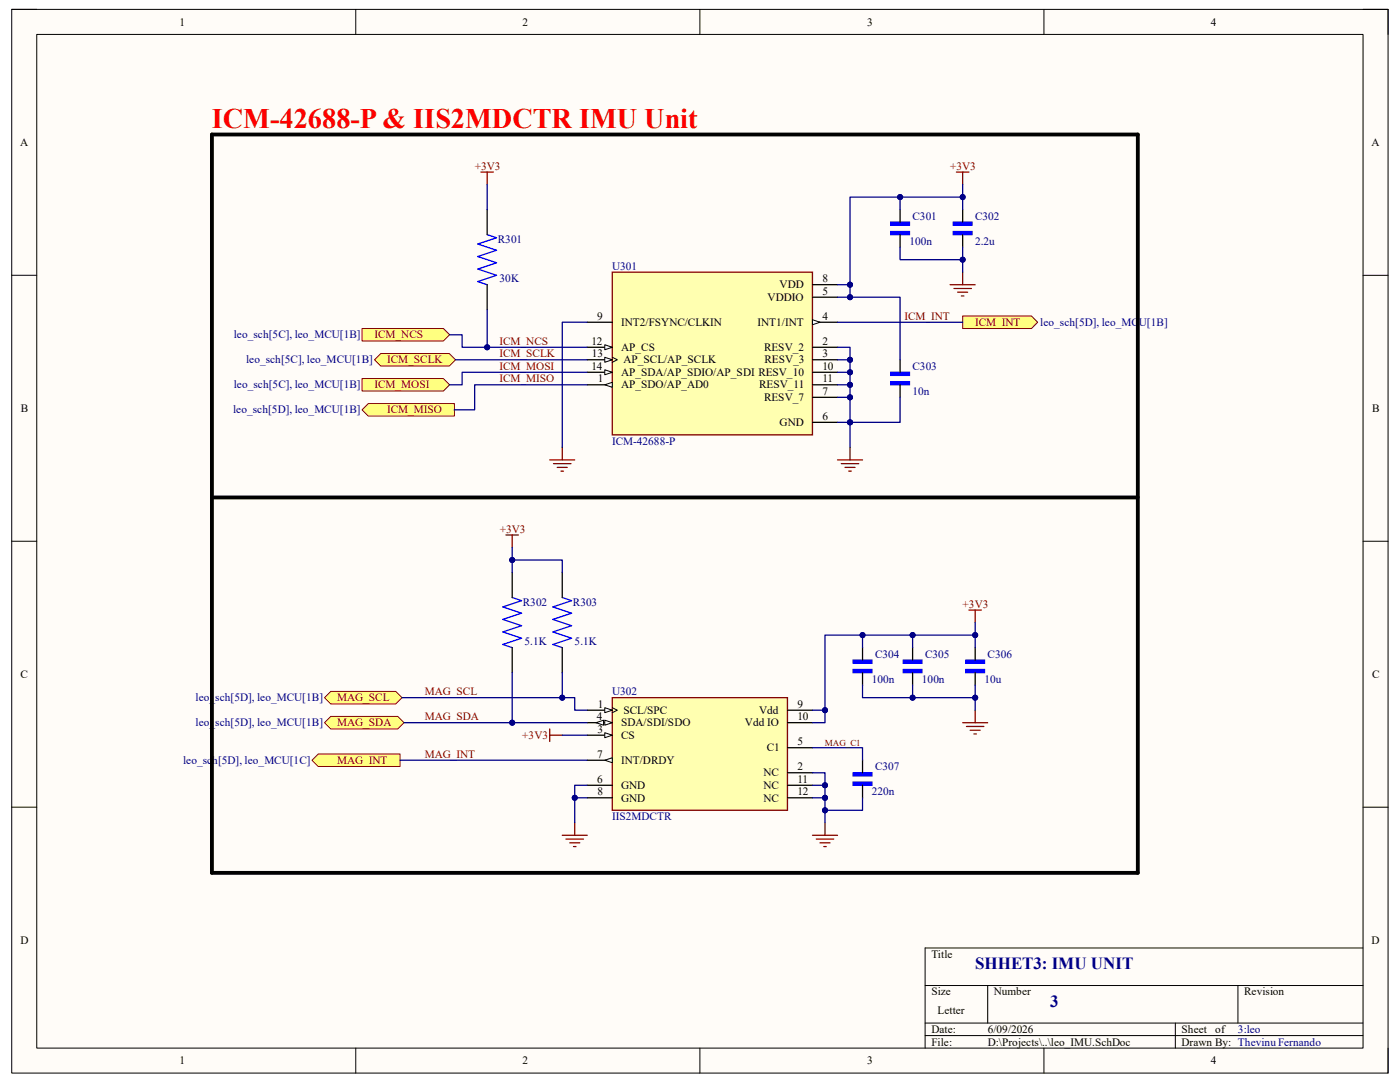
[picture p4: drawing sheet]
<svg xmlns="http://www.w3.org/2000/svg" width="279mm" height="216mm" viewBox="0 0 279 216" stroke-linecap="round" stroke-linejoin="round" font-family="sans-serif">
<path d="M2.3 1.9h274.7v212.2h-274.7z" fill-rule="evenodd" fill="#fffcf8"/>
<path d="M2.3 1.9h274.7v212.2h-274.7z" fill="none" stroke="#000" stroke-width=".2"/>
<path d="M7.3 6.9h264.7v202.2h-264.7z" fill-rule="evenodd" fill="#fffcf8"/>
<g fill="none" stroke="#000" stroke-width=".2">
<path d="M2.3 1.9h5M7.3 6.9h264.7v202.2h-264.7zM71 1.9v5M139.7 1.9v5M208.3 1.9v5M272 1.9h5v5M2.3 54.9h5M272 54.9h5M2.3 108h5M272 108h5M2.3 161.1h5M272 161.1h5"/>
<path d="M184.6 196.6h87.4M197.1 196.6v7.5M247.1 196.6v7.5M272 189.2h-87.4v19.9M71 209.1v5M139.7 209.1v5M184.6 204.1h87.4M184.6 206.6h87.4M208.3 209.1v5M234.6 204.1v5M277 209.1v5"/>
</g>
<path d="M122.2 54.3h39.9v32.5h-39.9z" fill-rule="evenodd" fill="#ffffb0"/>
<path d="M122.2 54.3h39.9v32.5h-39.9z" fill="none" stroke="#800000" stroke-width=".25"/>
<path d="M117.2 64.3h5M117.2 69.3h5" fill="none" stroke="#000" stroke-width=".25"/>
<path d="M120.7 68.8l1.5 .5-1.5 .5z" fill="#f8fcff"/>
<path d="M120.7 68.8l1.5 .5-1.5 .5z" fill="none" stroke="#000" stroke-width=".2"/>
<path d="M117.2 71.8h5" fill="none" stroke="#000" stroke-width=".25"/>
<path d="M120.7 71.3l1.5 .5-1.5 .5z" fill="#f8fcff"/>
<path d="M120.7 71.3l1.5 .5-1.5 .5zM122.2 71.3l1 .5-1 .5" fill="none" stroke="#000" stroke-width=".2"/>
<path d="M117.2 74.3h5" fill="none" stroke="#000" stroke-width=".25"/>
<path d="M120.7 73.8l1.5 .5-1.5 .5z" fill="#f8fcff"/>
<path d="M120.7 73.8l1.5 .5-1.5 .5z" fill="none" stroke="#000" stroke-width=".2"/>
<path d="M117.2 76.8h5" fill="none" stroke="#000" stroke-width=".25"/>
<path d="M120.7 76.8l1.5-.5v1z" fill="#f8fcff"/>
<path d="M120.7 76.8l1.5-.5v1z" fill="none" stroke="#000" stroke-width=".2"/>
<path d="M162.1 56.8h5M162.1 59.3h5M162.1 64.3h5" fill="none" stroke="#000" stroke-width=".25"/>
<path d="M162.1 63.8l1.6 .5-1.6 .5z" fill="#f8fcff"/>
<path d="M162.1 63.8l1.6 .5-1.6 .5z" fill="none" stroke="#000" stroke-width=".2"/>
<path d="M162.1 69.3h5M162.1 71.8h5M162.1 74.3h5M162.1 76.8h5M162.1 79.3h5M162.1 84.3h5" fill="none" stroke="#000" stroke-width=".25"/>
<path d="M122.2 139.2h35v22.5h-35z" fill-rule="evenodd" fill="#ffffb0"/>
<path d="M122.2 139.2h35v22.5h-35z" fill="none" stroke="#800000" stroke-width=".25"/>
<path d="M117.2 146.7h5M157.2 141.7h4.9M157.2 144.2h4.9M157.2 149.2h4.9" fill="none" stroke="#000" stroke-width=".25"/>
<path d="M120.7 146.2l1.5 .5-1.5 .5z" fill="#f8fcff"/>
<path d="M120.7 146.2l1.5 .5-1.5 .5z" fill="none" stroke="#000" stroke-width=".2"/>
<path d="M117.2 151.7h5" fill="none" stroke="#000" stroke-width=".25"/>
<path d="M120.7 151.7l1.5-.5v1z" fill="#f8fcff"/>
<path d="M120.7 151.7l1.5-.5v1z" fill="none" stroke="#000" stroke-width=".2"/>
<path d="M117.2 141.7h5M157.2 154.2h4.9" fill="none" stroke="#000" stroke-width=".25"/>
<path d="M120.7 141.2l1.5 .5-1.5 .5z" fill="#f8fcff"/>
<path d="M120.7 141.2l1.5 .5-1.5 .5zM122.2 141.2l1 .5-1 .5" fill="none" stroke="#000" stroke-width=".2"/>
<path d="M117.2 144.2h5" fill="none" stroke="#000" stroke-width=".25"/>
<path d="M120.7 143.7l1.5 .5-1.5 .5z" fill="#f8fcff"/>
<path d="M120.7 143.7l1.5 .5-1.5 .5z" fill="none" stroke="#000" stroke-width=".2"/>
<path d="M119 144.2l1.4-.5v1z" fill="#f8fcff"/>
<path d="M119 144.2l1.4-.5v1z" fill="none" stroke="#000" stroke-width=".2"/>
<path d="M117.2 156.7h5M117.2 159.2h5M157.2 156.7h4.9M157.2 159.2h4.9" fill="none" stroke="#000" stroke-width=".25"/>
<path d="M167.1 91.8h5M167.9 92.5h3.5M168.6 93.3h2M169.4 94h.5M169.6 89.3v2.5" fill="none" stroke="#800000" stroke-width=".25"/>
<path d="M190.2 46.2h3.8v.6h-3.8z" fill-rule="evenodd" fill="#00f"/>
<path d="M190.2 46.2h3.8v.6h-3.8z" fill="none" stroke="#00f" stroke-width=".25"/>
<path d="M190.2 44.3h3.8v.6h-3.8z" fill-rule="evenodd" fill="#00f"/>
<path d="M190.2 44.3h3.8v.6h-3.8z" fill="none" stroke="#00f" stroke-width=".25"/>
<path d="M192.1 41.8v2.5M192.1 46.8v2.5" fill="none" stroke="#000" stroke-width=".25"/>
<path d="M190.9 34.3h2.5M192.1 34.3v2.5M189.6 56.8h5M190.4 57.6h3.5M191.1 58.3h2M191.9 59.1h.5M192.1 54.3v2.5" fill="none" stroke="#800000" stroke-width=".25"/>
<path d="M177.8 76.2h3.7v.6h-3.7z" fill-rule="evenodd" fill="#00f"/>
<path d="M177.8 76.2h3.7v.6h-3.7z" fill="none" stroke="#00f" stroke-width=".25"/>
<path d="M177.8 74.3h3.7v.6h-3.7z" fill-rule="evenodd" fill="#00f"/>
<path d="M177.8 74.3h3.7v.6h-3.7z" fill="none" stroke="#00f" stroke-width=".25"/>
<path d="M179.6 71.8v2.5M179.6 76.8v2.5" fill="none" stroke="#000" stroke-width=".25"/>
<path d="M109.7 91.8h5M110.5 92.5h3.5M111.2 93.3h2M112 94h.5M112.2 89.3v2.5" fill="none" stroke="#800000" stroke-width=".25"/>
<path d="M192.1 63.1h13.8l1.2 1.2-1.2 1.3h-13.8z" fill-rule="evenodd" fill="#ffff80"/>
<path d="M192.1 63.1h13.8l1.2 1.2-1.2 1.3h-13.8z" fill="none" stroke="#800000" stroke-width=".2"/>
<path d="M74.8 71.8l1.2-1.3h13.7l1.2 1.3-1.2 1.2h-13.7z" fill-rule="evenodd" fill="#ffff80"/>
<path d="M74.8 71.8l1.2-1.3h13.7l1.2 1.3-1.2 1.2h-13.7z" fill="none" stroke="#800000" stroke-width=".2"/>
<path d="M72.3 75.5h16.2l1.2 1.3-1.2 1.2h-16.2z" fill-rule="evenodd" fill="#ffff80"/>
<path d="M72.3 75.5h16.2l1.2 1.3-1.2 1.2h-16.2z" fill="none" stroke="#800000" stroke-width=".2"/>
<path d="M72.3 81.8l1.2-1.3h17.2v2.5h-17.2z" fill-rule="evenodd" fill="#ffff80"/>
<path d="M72.3 81.8l1.2-1.3h17.2v2.5h-17.2z" fill="none" stroke="#800000" stroke-width=".2"/>
<path d="M72.3 65.5h16.2l1.2 1.3-1.2 1.2h-16.2z" fill-rule="evenodd" fill="#ffff80"/>
<path d="M72.3 65.5h16.2l1.2 1.3-1.2 1.2h-16.2z" fill="none" stroke="#800000" stroke-width=".2"/>
<path d="M177.8 46.2h3.7v.6h-3.7z" fill-rule="evenodd" fill="#00f"/>
<path d="M177.8 46.2h3.7v.6h-3.7z" fill="none" stroke="#00f" stroke-width=".25"/>
<path d="M177.8 44.3h3.7v.6h-3.7z" fill-rule="evenodd" fill="#00f"/>
<path d="M97.2 46.8l1.9 .6-3.7 1.3 3.7 1.2-3.7 1.3 3.7 1.2-3.7 1.3 3.7 1.2-3.7 1.3 1.8 .6M177.8 44.3h3.7v.6h-3.7z" fill="none" stroke="#00f" stroke-width=".25"/>
<path d="M97.2 41.8v5M97.2 56.8v5M179.6 41.8v2.5M179.6 46.8v2.5" fill="none" stroke="#000" stroke-width=".25"/>
<path d="M96 34.3h2.5M97.2 34.3v2.5M112.2 166.7h5M113 167.4h3.5M113.7 168.2h2M114.5 168.9h.5M114.7 164.2v2.5M162.1 166.7h5M162.9 167.4h3.5M163.7 168.2h1.9M164.4 168.9h.5M164.6 164.2v2.5" fill="none" stroke="#800000" stroke-width=".25"/>
<path d="M170.3 156.1h3.7v.6h-3.7z" fill-rule="evenodd" fill="#00f"/>
<path d="M170.3 156.1h3.7v.6h-3.7z" fill="none" stroke="#00f" stroke-width=".25"/>
<path d="M170.3 154.2h3.7v.6h-3.7z" fill-rule="evenodd" fill="#00f"/>
<path d="M170.3 154.2h3.7v.6h-3.7z" fill="none" stroke="#00f" stroke-width=".25"/>
<path d="M172.1 151.7v2.5M172.1 156.7v2.5" fill="none" stroke="#000" stroke-width=".25"/>
<path d="M170.3 133.6h3.7v.6h-3.7z" fill-rule="evenodd" fill="#00f"/>
<path d="M170.3 133.6h3.7v.6h-3.7z" fill="none" stroke="#00f" stroke-width=".25"/>
<path d="M170.3 131.7h3.7v.6h-3.7z" fill-rule="evenodd" fill="#00f"/>
<path d="M170.3 131.7h3.7v.6h-3.7z" fill="none" stroke="#00f" stroke-width=".25"/>
<path d="M172.1 129.2v2.5M172.1 134.2v2.5" fill="none" stroke="#000" stroke-width=".25"/>
<path d="M180.3 133.6h3.7v.6h-3.7z" fill-rule="evenodd" fill="#00f"/>
<path d="M180.3 133.6h3.7v.6h-3.7z" fill="none" stroke="#00f" stroke-width=".25"/>
<path d="M180.3 131.7h3.7v.6h-3.7z" fill-rule="evenodd" fill="#00f"/>
<path d="M180.3 131.7h3.7v.6h-3.7z" fill="none" stroke="#00f" stroke-width=".25"/>
<path d="M182.1 129.2v2.5M182.1 134.2v2.5" fill="none" stroke="#000" stroke-width=".25"/>
<path d="M192.7 133.6h3.8v.6h-3.8z" fill-rule="evenodd" fill="#00f"/>
<path d="M192.7 133.6h3.8v.6h-3.8z" fill="none" stroke="#00f" stroke-width=".25"/>
<path d="M192.7 131.7h3.8v.6h-3.8z" fill-rule="evenodd" fill="#00f"/>
<path d="M102.2 119.2l1.9 .7-3.8 1.2 3.8 1.3-3.8 1.2 3.8 1.3-3.8 1.2 3.8 1.2-3.8 1.3 1.9 .6M112.2 119.2l1.9 .7-3.8 1.2 3.8 1.3-3.8 1.2 3.8 1.3-3.8 1.2 3.8 1.2-3.8 1.3 1.9 .6M192.7 131.7h3.8v.6h-3.8z" fill="none" stroke="#00f" stroke-width=".25"/>
<path d="M102.2 114.2v5M112.2 114.2v5M102.2 129.2v5M112.2 129.2v5M194.6 129.2v2.5M194.6 134.2v2.5" fill="none" stroke="#000" stroke-width=".25"/>
<path d="M101 106.7h2.5M102.2 106.7v2.5M193.4 121.7h2.5M194.6 121.7v2.5M109.7 145.5v2.4M109.7 146.7h2.5M192.1 144.2h5M192.9 145h3.5M193.6 145.7h2M194.4 146.5h.5M194.6 141.7v2.5" fill="none" stroke="#800000" stroke-width=".25"/>
<path d="M66 138h13l1.2 1.2-1.2 1.3h-13l-1.2-1.3z" fill-rule="evenodd" fill="#ffff80"/>
<path d="M66 138h13l1.2 1.2-1.2 1.3h-13l-1.2-1.3z" fill="none" stroke="#800000" stroke-width=".2"/>
<path d="M66 143h13.4l1.2 1.2-1.2 1.3h-13.4l-1.2-1.3z" fill-rule="evenodd" fill="#ffff80"/>
<path d="M66 143h13.4l1.2 1.2-1.2 1.3h-13.4l-1.2-1.3z" fill="none" stroke="#800000" stroke-width=".2"/>
<path d="M63.5 150.4h16.3v2.5h-16.3l-1.2-1.2z" fill-rule="evenodd" fill="#ffff80"/>
<path d="M63.5 150.4h16.3v2.5h-16.3l-1.2-1.2z" fill="none" stroke="#800000" stroke-width=".2"/>
<path d="M42.3 26.8h184.8v147.4h-184.8z" fill="none" stroke="#000" stroke-width=".76"/>
<path d="M167.1 84.3h2.5v5" fill="none" stroke="#000080" stroke-width=".25"/>
<circle cx="169.6" cy="84.3" r=".5" fill="#000080"/>
<circle cx="169.6" cy="84.3" r=".5" fill="none" stroke="#000080" stroke-width=".2"/>
<path d="M167.1 69.3h2.5v15" fill="none" stroke="#000080" stroke-width=".25"/>
<circle cx="169.6" cy="71.8" r=".5" fill="#000080"/>
<circle cx="169.6" cy="71.8" r=".5" fill="none" stroke="#000080" stroke-width=".2"/>
<circle cx="169.6" cy="74.3" r=".5" fill="#000080"/>
<circle cx="169.6" cy="74.3" r=".5" fill="none" stroke="#000080" stroke-width=".2"/>
<circle cx="169.6" cy="76.8" r=".5" fill="#000080"/>
<circle cx="169.6" cy="76.8" r=".5" fill="none" stroke="#000080" stroke-width=".2"/>
<circle cx="169.6" cy="79.3" r=".5" fill="#000080"/>
<circle cx="169.6" cy="79.3" r=".5" fill="none" stroke="#000080" stroke-width=".2"/>
<circle cx="169.6" cy="84.3" r=".5" fill="#000080"/>
<circle cx="169.6" cy="84.3" r=".5" fill="none" stroke="#000080" stroke-width=".2"/>
<path d="M167.1 79.3h2.5" fill="none" stroke="#000080" stroke-width=".25"/>
<circle cx="169.6" cy="79.3" r=".5" fill="#000080"/>
<circle cx="169.6" cy="79.3" r=".5" fill="none" stroke="#000080" stroke-width=".2"/>
<path d="M167.1 76.8h2.5" fill="none" stroke="#000080" stroke-width=".25"/>
<circle cx="169.6" cy="76.8" r=".5" fill="#000080"/>
<circle cx="169.6" cy="76.8" r=".5" fill="none" stroke="#000080" stroke-width=".2"/>
<path d="M167.1 74.3h2.5" fill="none" stroke="#000080" stroke-width=".25"/>
<circle cx="169.6" cy="74.3" r=".5" fill="#000080"/>
<circle cx="169.6" cy="74.3" r=".5" fill="none" stroke="#000080" stroke-width=".2"/>
<path d="M167.1 71.8h2.5" fill="none" stroke="#000080" stroke-width=".25"/>
<circle cx="169.6" cy="71.8" r=".5" fill="#000080"/>
<circle cx="169.6" cy="71.8" r=".5" fill="none" stroke="#000080" stroke-width=".2"/>
<path d="M192.1 41.8v-2.5h-22.5v17.5h-2.5" fill="none" stroke="#000080" stroke-width=".25"/>
<circle cx="169.6" cy="56.8" r=".5" fill="#000080"/>
<circle cx="169.6" cy="56.8" r=".5" fill="none" stroke="#000080" stroke-width=".2"/>
<circle cx="179.6" cy="39.3" r=".5" fill="#000080"/>
<circle cx="179.6" cy="39.3" r=".5" fill="none" stroke="#000080" stroke-width=".2"/>
<circle cx="192.1" cy="39.3" r=".5" fill="#000080"/>
<circle cx="192.1" cy="39.3" r=".5" fill="none" stroke="#000080" stroke-width=".2"/>
<path d="M192.1 36.8v2.5" fill="none" stroke="#000080" stroke-width=".25"/>
<circle cx="192.1" cy="39.3" r=".5" fill="#000080"/>
<circle cx="192.1" cy="39.3" r=".5" fill="none" stroke="#000080" stroke-width=".2"/>
<path d="M169.6 56.8v2.5h-2.5" fill="none" stroke="#000080" stroke-width=".25"/>
<circle cx="169.6" cy="59.3" r=".5" fill="#000080"/>
<circle cx="169.6" cy="59.3" r=".5" fill="none" stroke="#000080" stroke-width=".2"/>
<circle cx="169.6" cy="56.8" r=".5" fill="#000080"/>
<circle cx="169.6" cy="56.8" r=".5" fill="none" stroke="#000080" stroke-width=".2"/>
<path d="M169.6 59.3h10v12.5" fill="none" stroke="#000080" stroke-width=".25"/>
<circle cx="169.6" cy="59.3" r=".5" fill="#000080"/>
<circle cx="169.6" cy="59.3" r=".5" fill="none" stroke="#000080" stroke-width=".2"/>
<path d="M179.6 79.3v5h-10" fill="none" stroke="#000080" stroke-width=".25"/>
<circle cx="169.6" cy="84.3" r=".5" fill="#000080"/>
<circle cx="169.6" cy="84.3" r=".5" fill="none" stroke="#000080" stroke-width=".2"/>
<path d="M89.7 66.8h2.5v2.5h25M90.9 71.8h26.3M117.2 64.3h-5v25M117.2 74.3h-25v2.5h-2.5M117.2 76.8h-22.5v5h-4M167.1 64.3h25" fill="none" stroke="#000080" stroke-width=".25"/>
<circle cx="97.2" cy="69.3" r=".5" fill="#000080"/>
<circle cx="97.2" cy="69.3" r=".5" fill="none" stroke="#000080" stroke-width=".2"/>
<path d="M179.6 39.3v2.5" fill="none" stroke="#000080" stroke-width=".25"/>
<circle cx="179.6" cy="39.3" r=".5" fill="#000080"/>
<circle cx="179.6" cy="39.3" r=".5" fill="none" stroke="#000080" stroke-width=".2"/>
<path d="M179.6 49.3v2.5h12.5v-2.5" fill="none" stroke="#000080" stroke-width=".25"/>
<circle cx="192.1" cy="51.8" r=".5" fill="#000080"/>
<circle cx="192.1" cy="51.8" r=".5" fill="none" stroke="#000080" stroke-width=".2"/>
<path d="M192.1 51.8v2.5" fill="none" stroke="#000080" stroke-width=".25"/>
<circle cx="192.1" cy="51.8" r=".5" fill="#000080"/>
<circle cx="192.1" cy="51.8" r=".5" fill="none" stroke="#000080" stroke-width=".2"/>
<path d="M97.2 61.8v7.5" fill="none" stroke="#000080" stroke-width=".25"/>
<circle cx="97.2" cy="69.3" r=".5" fill="#000080"/>
<circle cx="97.2" cy="69.3" r=".5" fill="none" stroke="#000080" stroke-width=".2"/>
<path d="M97.2 36.8v5M162.1 154.2h2.5v10" fill="none" stroke="#000080" stroke-width=".25"/>
<circle cx="164.6" cy="156.7" r=".5" fill="#000080"/>
<circle cx="164.6" cy="156.7" r=".5" fill="none" stroke="#000080" stroke-width=".2"/>
<circle cx="164.6" cy="159.2" r=".5" fill="#000080"/>
<circle cx="164.6" cy="159.2" r=".5" fill="none" stroke="#000080" stroke-width=".2"/>
<circle cx="164.6" cy="161.7" r=".5" fill="#000080"/>
<circle cx="164.6" cy="161.7" r=".5" fill="none" stroke="#000080" stroke-width=".2"/>
<path d="M162.1 156.7h2.5" fill="none" stroke="#000080" stroke-width=".25"/>
<circle cx="164.6" cy="156.7" r=".5" fill="#000080"/>
<circle cx="164.6" cy="156.7" r=".5" fill="none" stroke="#000080" stroke-width=".2"/>
<path d="M162.1 159.2h2.5" fill="none" stroke="#000080" stroke-width=".25"/>
<circle cx="164.6" cy="159.2" r=".5" fill="#000080"/>
<circle cx="164.6" cy="159.2" r=".5" fill="none" stroke="#000080" stroke-width=".2"/>
<path d="M117.2 156.7h-2.5v7.5" fill="none" stroke="#000080" stroke-width=".25"/>
<circle cx="114.7" cy="159.2" r=".5" fill="#000080"/>
<circle cx="114.7" cy="159.2" r=".5" fill="none" stroke="#000080" stroke-width=".2"/>
<path d="M114.7 159.2h2.5" fill="none" stroke="#000080" stroke-width=".25"/>
<circle cx="114.7" cy="159.2" r=".5" fill="#000080"/>
<circle cx="114.7" cy="159.2" r=".5" fill="none" stroke="#000080" stroke-width=".2"/>
<path d="M162.1 149.2h10v2.5M172.1 159.2v2.5h-7.5" fill="none" stroke="#000080" stroke-width=".25"/>
<circle cx="164.6" cy="161.7" r=".5" fill="#000080"/>
<circle cx="164.6" cy="161.7" r=".5" fill="none" stroke="#000080" stroke-width=".2"/>
<path d="M194.6 129.2v-2.5h-30v15h-2.5" fill="none" stroke="#000080" stroke-width=".25"/>
<circle cx="164.6" cy="141.7" r=".5" fill="#000080"/>
<circle cx="164.6" cy="141.7" r=".5" fill="none" stroke="#000080" stroke-width=".2"/>
<circle cx="172.1" cy="126.7" r=".5" fill="#000080"/>
<circle cx="172.1" cy="126.7" r=".5" fill="none" stroke="#000080" stroke-width=".2"/>
<circle cx="182.1" cy="126.7" r=".5" fill="#000080"/>
<circle cx="182.1" cy="126.7" r=".5" fill="none" stroke="#000080" stroke-width=".2"/>
<circle cx="194.6" cy="126.7" r=".5" fill="#000080"/>
<circle cx="194.6" cy="126.7" r=".5" fill="none" stroke="#000080" stroke-width=".2"/>
<path d="M182.1 126.7v2.5" fill="none" stroke="#000080" stroke-width=".25"/>
<circle cx="182.1" cy="126.7" r=".5" fill="#000080"/>
<circle cx="182.1" cy="126.7" r=".5" fill="none" stroke="#000080" stroke-width=".2"/>
<path d="M172.1 126.7v2.5" fill="none" stroke="#000080" stroke-width=".25"/>
<circle cx="172.1" cy="126.7" r=".5" fill="#000080"/>
<circle cx="172.1" cy="126.7" r=".5" fill="none" stroke="#000080" stroke-width=".2"/>
<path d="M172.1 136.7v2.5h22.5v-2.5" fill="none" stroke="#000080" stroke-width=".25"/>
<circle cx="182.1" cy="139.2" r=".5" fill="#000080"/>
<circle cx="182.1" cy="139.2" r=".5" fill="none" stroke="#000080" stroke-width=".2"/>
<circle cx="194.6" cy="139.2" r=".5" fill="#000080"/>
<circle cx="194.6" cy="139.2" r=".5" fill="none" stroke="#000080" stroke-width=".2"/>
<path d="M182.1 136.7v2.5" fill="none" stroke="#000080" stroke-width=".25"/>
<circle cx="182.1" cy="139.2" r=".5" fill="#000080"/>
<circle cx="182.1" cy="139.2" r=".5" fill="none" stroke="#000080" stroke-width=".2"/>
<path d="M194.6 139.2v2.5" fill="none" stroke="#000080" stroke-width=".25"/>
<circle cx="194.6" cy="139.2" r=".5" fill="#000080"/>
<circle cx="194.6" cy="139.2" r=".5" fill="none" stroke="#000080" stroke-width=".2"/>
<path d="M194.6 124.2v2.5" fill="none" stroke="#000080" stroke-width=".25"/>
<circle cx="194.6" cy="126.7" r=".5" fill="#000080"/>
<circle cx="194.6" cy="126.7" r=".5" fill="none" stroke="#000080" stroke-width=".2"/>
<path d="M164.6 141.7v2.5h-2.5" fill="none" stroke="#000080" stroke-width=".25"/>
<circle cx="164.6" cy="141.7" r=".5" fill="#000080"/>
<circle cx="164.6" cy="141.7" r=".5" fill="none" stroke="#000080" stroke-width=".2"/>
<path d="M102.2 134.2v10M112.2 146.7h5" fill="none" stroke="#000080" stroke-width=".25"/>
<circle cx="102.2" cy="144.2" r=".5" fill="#000080"/>
<circle cx="102.2" cy="144.2" r=".5" fill="none" stroke="#000080" stroke-width=".2"/>
<path d="M112.2 134.2v5" fill="none" stroke="#000080" stroke-width=".25"/>
<circle cx="112.2" cy="139.2" r=".5" fill="#000080"/>
<circle cx="112.2" cy="139.2" r=".5" fill="none" stroke="#000080" stroke-width=".2"/>
<path d="M102.2 114.2v-2.5h10v2.5" fill="none" stroke="#000080" stroke-width=".25"/>
<circle cx="102.2" cy="111.7" r=".5" fill="#000080"/>
<circle cx="102.2" cy="111.7" r=".5" fill="none" stroke="#000080" stroke-width=".2"/>
<path d="M102.2 109.2v2.5" fill="none" stroke="#000080" stroke-width=".25"/>
<circle cx="102.2" cy="111.7" r=".5" fill="#000080"/>
<circle cx="102.2" cy="111.7" r=".5" fill="none" stroke="#000080" stroke-width=".2"/>
<path d="M80.2 139.2h34.5v2.5h2.5" fill="none" stroke="#000080" stroke-width=".25"/>
<circle cx="112.2" cy="139.2" r=".5" fill="#000080"/>
<circle cx="112.2" cy="139.2" r=".5" fill="none" stroke="#000080" stroke-width=".2"/>
<path d="M80.6 144.2h36.6" fill="none" stroke="#000080" stroke-width=".25"/>
<circle cx="102.2" cy="144.2" r=".5" fill="#000080"/>
<circle cx="102.2" cy="144.2" r=".5" fill="none" stroke="#000080" stroke-width=".2"/>
<path d="M79.8 151.7h37.4" fill="none" stroke="#000080" stroke-width=".25"/>
<path d="M42.3 99.3h184.8" fill="none" stroke="#000" stroke-width=".76"/>
<text font-size="5.6" fill="#f00" x="42.3" y="25.6">ICM-42688-P &amp; IIS2MDCTR IMU Unit</text>
<g font-size="3.4" fill="#000080">
<text x="194.6" y="193.4">SHHET3: IMU UNIT</text>
<text x="209.6" y="200.9">3</text>
</g>
<g font-size="2.2">
<text x="35.8" y="5.1">1</text>
<text x="104.3" y="5.1">2</text>
<text x="173.1" y="5.1">3</text>
<text x="241.6" y="5.1">4</text>
<text x="4" y="29.2">A</text>
<text x="273.7" y="29.2">A</text>
<text x="155.6" y="57.5">VDD</text>
<text x="164.1" y="56.3">8</text>
<text x="164.1" y="58.8">5</text>
<text x="119.2" y="63.8">9</text>
<text x="124" y="65">INT2/FSYNC/CLKIN</text>
<text x="151.2" y="65">INT1/INT</text>
<text x="153.2" y="60">VDDIO</text>
<text x="164.1" y="63.8">4</text>
<text x="118" y="68.8">12</text>
<text x="118.1" y="71.3">13</text>
<text x="124" y="70">AP_CS</text>
<text x="152.5" y="70">RESV_2</text>
<text x="164.1" y="68.8">2</text>
<text x="164.1" y="71.3">3</text>
<text x="118" y="73.8">14</text>
<text x="119.3" y="76.3">1</text>
<text x="124" y="75">AP_SDA/AP_SDIO/AP_SDI RESV_10</text>
<text x="124" y="77.5">AP_SDO/AP_AD0</text>
<text x="124.4" y="72.5">AP_SCL/AP_SCLK</text>
<text x="151.5" y="77.5">RESV_11</text>
<text x="152.6" y="72.5">RESV_3</text>
<text x="164.1" y="73.8">10</text>
<text x="164.1" y="76.3">11</text>
<text x="4.1" y="82.2">B</text>
<text x="152.5" y="80">RESV_7</text>
<text x="164.1" y="78.8">7</text>
<text x="164.1" y="83.8">6</text>
<text x="273.8" y="82.2">B</text>
<text x="155.6" y="85">GND</text>
<text x="4.1" y="135.3">C</text>
<text x="273.8" y="135.3">C</text>
<text x="119.1" y="143.7">4</text>
<text x="119.3" y="141.2">1</text>
<text x="124.4" y="142.5">SCL/SPC</text>
<text x="151.5" y="142.5">Vdd</text>
<text x="159.1" y="141.2">9</text>
<text x="159.1" y="143.7">10</text>
<text x="119.3" y="146.2">3</text>
<text x="124" y="147.4">CS</text>
<text x="124" y="144.9">SDA/SDI/SDO</text>
<text x="148.7" y="144.9">Vdd IO</text>
<text x="153" y="149.9">C1</text>
<text x="159.1" y="148.7">5</text>
<text x="119.2" y="151.2">7</text>
<text x="124" y="152.4">INT/DRDY</text>
<text x="152.4" y="154.9">NC</text>
<text x="159.1" y="153.7">2</text>
<text x="119.2" y="156.2">6</text>
<text x="119.2" y="158.7">8</text>
<text x="124" y="157.4">GND</text>
<text x="124" y="159.9">GND</text>
<text x="152.4" y="157.4">NC</text>
<text x="152.4" y="159.9">NC</text>
<text x="159.1" y="156.2">11</text>
<text x="159.1" y="158.7">12</text>
<text x="4.1" y="188.3">D</text>
<text x="185.9" y="191.1">Title</text>
<text x="273.7" y="188.3">D</text>
<text x="185.9" y="198.6">Size</text>
<text x="187.1" y="202.4">Letter</text>
<text x="198.3" y="198.6">Number</text>
<text x="248.3" y="198.6">Revision</text>
<text x="185.9" y="206.1">Date:</text>
<text x="185.9" y="208.6">File:</text>
<text x="197.1" y="206.1">6/09/2026</text>
<text x="197.1" y="208.6">D:\Projects\..\leo_IMU.SchDoc</text>
<text x="235.8" y="206.1">Sheet</text>
<text x="235.8" y="208.6">Drawn By: Thevinu Fernando</text>
<text x="242.5" y="206.1">of</text>
<text x="35.8" y="212.4">1</text>
<text x="104.3" y="212.4">2</text>
<text x="173.1" y="212.4">3</text>
<text x="241.6" y="212.4">4</text>
</g>
<g font-size="2.2" fill="#800000">
<text x="94.7" y="33.8">+3V3</text>
<text x="189.6" y="33.8">+3V3</text>
<text x="180.5" y="63.8">ICM_INT</text>
<text x="194.6" y="65">ICM_INT</text>
<text x="74.8" y="67.5">ICM_NCS</text>
<text x="99.7" y="68.8">ICM_NCS</text>
<text x="99.7" y="71.3">ICM_SCLK</text>
<text x="74.8" y="77.5">ICM_MOSI</text>
<text x="77.3" y="72.5">ICM_SCLK</text>
<text x="99.7" y="76.3">ICM_MISO</text>
<text x="99.7" y="73.8">ICM_MOSI</text>
<text x="77.3" y="82.5">ICM_MISO</text>
<text x="99.7" y="106.3">+3V3</text>
<text x="192.1" y="121.2">+3V3</text>
<text x="67.3" y="140">MAG_SCL</text>
<text x="84.8" y="138.7">MAG_SCL</text>
<text x="84.8" y="143.7">MAG_SDA</text>
<text x="67.3" y="144.9">MAG_SDA</text>
<text x="104.2" y="147.4">+3V3</text>
<text x="67.3" y="152.4">MAG_INT</text>
<text x="84.8" y="151.2">MAG_INT</text>
</g>
<g font-size="2.2" fill="#000080">
<text x="182.1" y="43.8">C301</text>
<text x="194.6" y="43.8">C302</text>
<text x="99.4" y="48.6">R301</text>
<text x="122.2" y="53.8">U301</text>
<text x="181.5" y="48.8">100n</text>
<text x="194.6" y="48.8">2.2u</text>
<text x="99.7" y="56.3">30K</text>
<text x="207.6" y="65">leo_sch[5D], leo_MCU[1B]</text>
<text x="46.7" y="67.5">leo_sch[5C], leo_MCU[1B]</text>
<text x="46.7" y="77.5">leo_sch[5C], leo_MCU[1B]</text>
<text x="49.1" y="72.5">leo_sch[5C], leo_MCU[1B]</text>
<text x="182.1" y="73.8">C303</text>
<text x="46.5" y="82.5">leo_sch[5D], leo_MCU[1B]</text>
<text x="182.1" y="78.8">10n</text>
<text x="122.2" y="88.8">ICM-42688-P</text>
<text x="104.4" y="121">R302</text>
<text x="114.3" y="121">R303</text>
<text x="104.7" y="128.7">5.1K</text>
<text x="114.7" y="128.7">5.1K</text>
<text x="174.6" y="131.2">C304</text>
<text x="184.6" y="131.2">C305</text>
<text x="197.1" y="131.2">C306</text>
<text x="174" y="136.2">100n</text>
<text x="184" y="136.2">100n</text>
<text x="196.5" y="136.2">10u</text>
<text x="39" y="140">leo_sch[5D], leo_MCU[1B]</text>
<text x="122.2" y="138.7">U302</text>
<text x="39" y="144.9">leo_sch[5D], leo_MCU[1B]</text>
<text x="36.5" y="152.4">leo_sch[5D], leo_MCU[1C]</text>
<text x="174.6" y="153.7">C307</text>
<text x="174" y="158.7">220n</text>
<text x="122.2" y="163.7">IIS2MDCTR</text>
<text x="247.1" y="206.1">3:leo</text>
</g>
<text font-size="1.8" fill="#800000" x="164.6" y="148.8">MAG_C1</text>
</svg>
